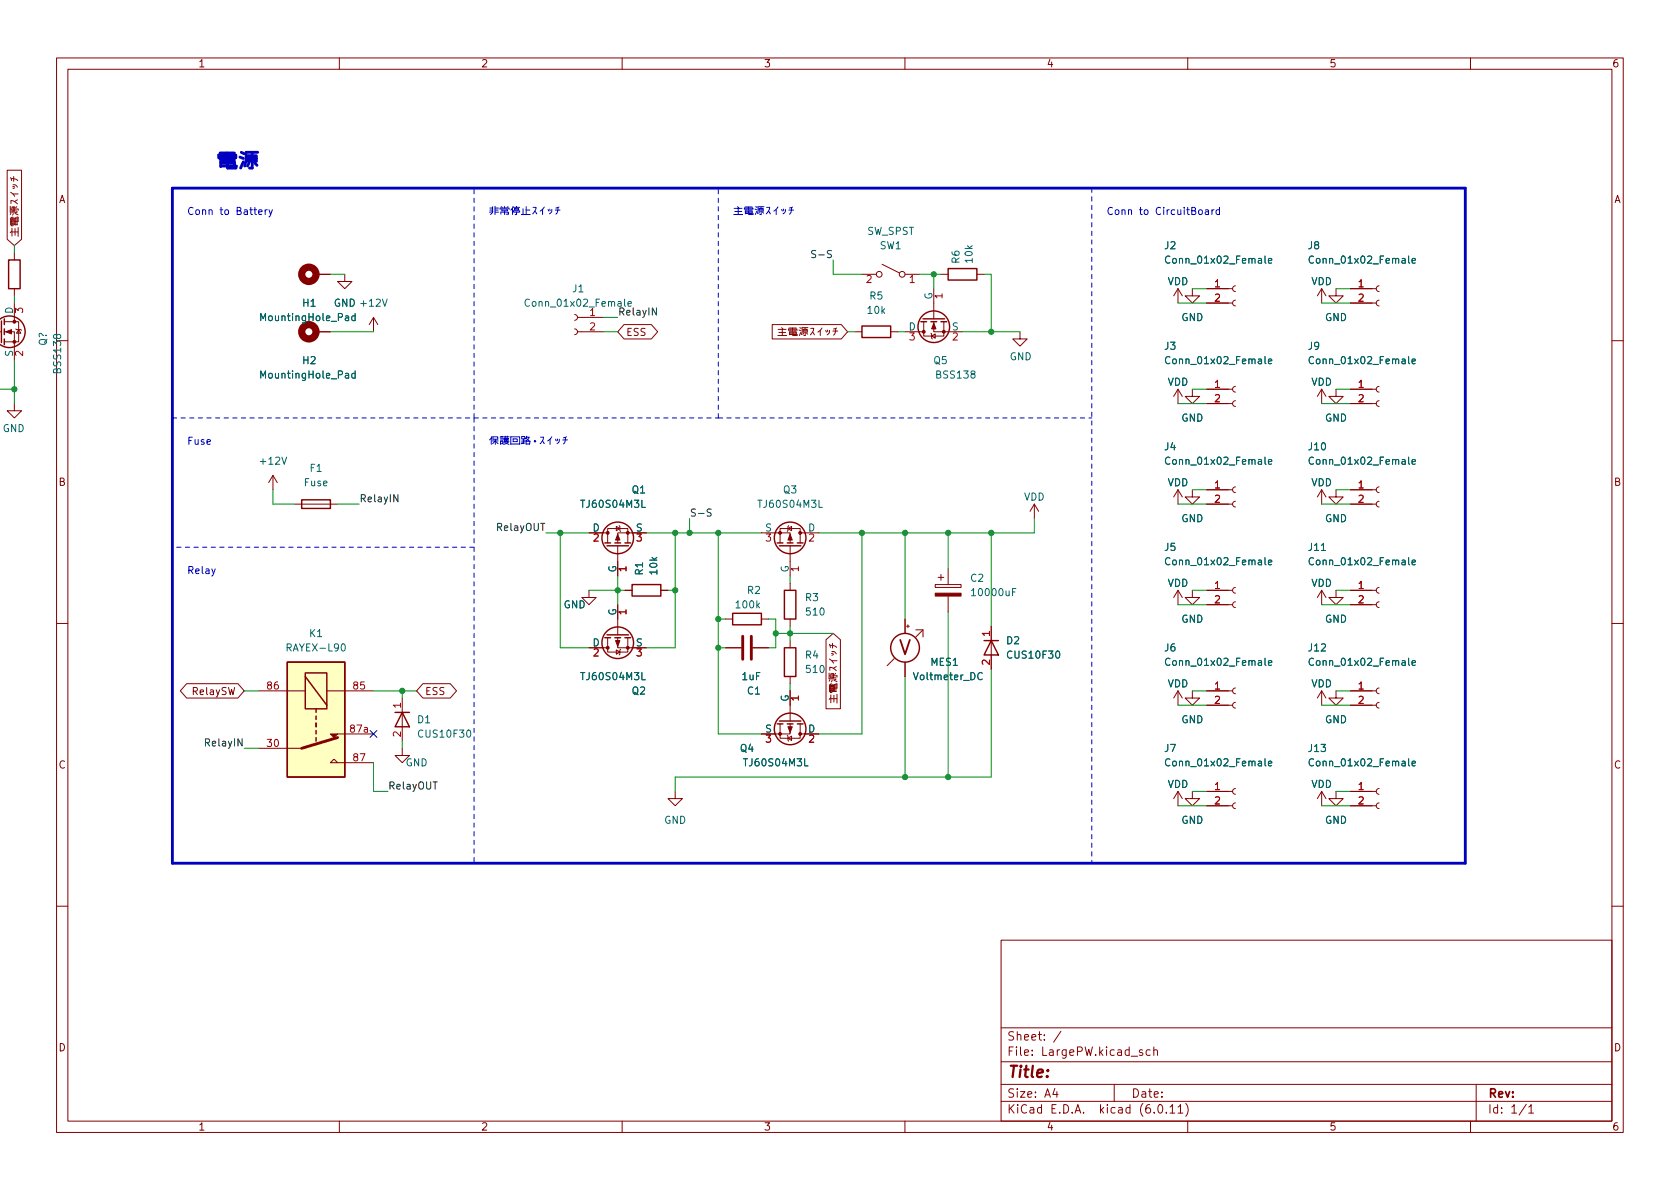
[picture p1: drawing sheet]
<svg xmlns="http://www.w3.org/2000/svg" width="297mm" height="210mm" viewBox="0 0 297 210" stroke-linecap="round" stroke-linejoin="round" font-family="sans-serif">
<g fill="none" stroke="#840000" stroke-width=".18">
<path d="M10 10.2h277v190.1h-277zM12 12.2h273v186.1h-273zM60 10.2v2M110 10.2v2M160 10.2v2M210 10.2v2M260 10.2v2M1.3 30.1h2.5v12.2l-1.3 1.1-1.2-1.1zM0 58.7h.3M.8 58.7h1.7v5M.8 56.9h2.5v3.5h-2.5M2.5 44.7v1.3"/>
<path d="M2.5 51v1.3M2.5 53.6v3.3M2.8 58.2l.1 .1h.8l.1 .1M3.3 58.3l.4 .6h-.8zM55.9 58.7h2.5M55.9 48.5h2.5M61 48.5v1.3h1.2l-1.2 1.2-1.3-1.2h1.3M66 56.1l-.7 1.3M66 56.1v2.6M66 56.1l.8 1.3M101.6 58.2l.4 .1 .1 .4-.1 .3-.4 .2M101.6 55.6l.4 .2 .1 .3-.1 .4-.4 .1"/>
<path d="M102.1 58.7h4.6M102.1 56.1h4.6M110.3 57.4h4.9l1.1 1.3-1.1 1.2h-4.9l-1.1-1.2zM136.5 57.4h12.2l1.2 1.3-1.2 1.2h-12.2zM152.4 48.5h2.5M156 46.7l3 1.6M157.5 58.7h1.2M160 58.7h3.3M160 48.5h2.6M163.3 56.9v2.5h3.6v-2.5M164.6 58.9l.1 .1v.8l.1 .1M164.7 59.4l.7-.4v.8z"/>
<path d="M165.1 56.9v1.8h5.1M165.1 51v5.4M166.4 48.5h1.2M172.7 48.5h1.3M180.3 58.7v1.2h1.3l-1.3 1.3-1.2-1.3h1.2M208.3 51l.7 1.3M208.3 51v2.6M208.3 51l-.8 1.3M210.8 51v1.3h-1.3l1.3 1.3 1.3-1.3h-1.3M213.4 53.6h4.5M213.4 51h4.5M218.4 53.1l-.3 .1-.2 .4 .2 .3 .3 .2"/>
<path d="M218.4 50.5l-.3 .2-.2 .3 .2 .4 .3 .2M233.7 51l.7 1.3M233.7 51v2.6M233.7 51l-.8 1.3M236.2 51v1.3h-1.3l1.3 1.3 1.3-1.3h-1.3M238.8 53.6h4.5M238.8 51h4.5M243.8 53.1l-.3 .1-.2 .4 .2 .3 .3 .2M243.8 50.5l-.3 .2-.2 .3 .2 .4 .3 .2M2.5 71.4v1.2h-1.2l1.2 1.3 1.3-1.3h-1.3M10 60.2h2M208.3 68.8v2.6"/>
<path d="M208.3 68.8l.7 1.3M208.3 68.8l-.8 1.3M210.8 68.8v1.3h-1.3l1.3 1.3 1.3-1.3h-1.3M213.4 71.4h4.5M213.4 68.8h4.5M218.4 70.9l-.3 .1-.2 .4 .2 .3 .3 .2M218.4 68.3l-.3 .2-.2 .3 .2 .4 .3 .1M233.7 68.8v2.6M233.7 68.8l.7 1.3M233.7 68.8l-.8 1.3M236.2 68.8v1.3h-1.3l1.3 1.3 1.3-1.3h-1.3M238.8 71.4h4.5"/>
<path d="M238.8 68.8h4.5M243.8 70.9l-.3 .1-.2 .4 .2 .3 .3 .2M243.8 68.3l-.3 .2-.2 .3 .2 .4 .3 .1M285 60.2h2M48.3 84.1l-.8 1.2M48.3 84.1v2.5M48.3 84.1l.7 1.2M52.1 89.1h7.6M104.1 94.2h3.3M107.4 96v-2.5h3.6v2.5M109 93.1l.6 .4-.6 .3zM109.2 96.5v5.3"/>
<path d="M109.5 93l.1 .1v.7l.1 .2M114.3 94.2h-5.1v1.8M134.6 94.2h5.1v1.8M137.9 96v-2.5h3.6v2.5M139.3 93.5l.7-.4v.7zM139.4 93l-.1 .1v.7l-.1 .2M139.7 96.5v5.3M141.5 94.2h3.3M182.9 89.1l-.8 1.3M182.9 89.1v2.6M182.9 89.1l.7 1.3M208.3 86.6v2.5"/>
<path d="M208.3 86.6l.7 1.3M208.3 86.6l-.8 1.3M210.8 86.6v1.3h-1.3l1.3 1.2 1.3-1.2h-1.3M213.4 89.1h4.5M213.4 86.6h4.5M218.4 88.6l-.3 .2-.2 .3 .2 .4 .3 .2M218.4 86.1l-.3 .1-.2 .4 .2 .4 .3 .1M233.7 86.6v2.5M233.7 86.6l.7 1.3M233.7 86.6l-.8 1.3M236.2 86.6v1.3h-1.3l1.3 1.2 1.3-1.2h-1.3M238.8 89.1h4.5"/>
<path d="M238.8 86.6h4.5M243.8 88.6l-.3 .2-.2 .3 .2 .4 .3 .2M243.8 86.1l-.3 .1-.2 .4 .2 .4 .3 .1M10 110.2h2M104.1 104.4v1.3h1.3l-1.3 1.2-1.2-1.2h1.2M104.1 114.5h3.3M107.4 112.8v2.5h3.6v-2.5M109 114.9l.6 .4-.6 .4zM109.2 112.8v1.7h5.1M109.2 106.9v5.4M109.7 114.8l-.1 .1v.8l-.1 .1M110.5 104.4h1.3"/>
<path d="M116.8 104.4h1.3M128.3 109.5h1.2M128.3 114.5h2.8M133.1 114.5h2.8M134.6 109.5h1.3M139.7 103.1v1.3M139.7 109.5v1.2M139.7 113.3v1.2M139.7 119.6v1.3M146 113.1l1.3-1.1 1.3 1.1v12.2h-2.6zM158.1 116.5l-1.3 1.2M160 109.5v2.5"/>
<path d="M160 117.1v2.5M160.3 110.7h.5M160.5 110.5v.5M161.9 111.4h1.3v1.2M163.2 111.4l-1.3 1.2M165.4 103.4h4.5v.5h-4.5zM165.9 102.1h1M166.4 101.6v1M167.6 100.6v2.8M167.6 105.4v2.8M175.3 110.7v7.7M208.3 104.4v2.5"/>
<path d="M208.3 104.4l.7 1.3M208.3 104.4l-.8 1.3M210.8 104.4v1.3h-1.3l1.3 1.2 1.3-1.2h-1.3M213.4 104.4h4.5M213.4 106.9h4.5M218.4 106.4l-.3 .2-.2 .3 .2 .4 .3 .1M218.4 103.9l-.3 .1-.2 .4 .2 .3 .3 .2M233.7 104.4v2.5M233.7 104.4l.7 1.3M233.7 104.4l-.8 1.3M236.2 104.4v1.3h-1.3l1.3 1.2 1.3-1.2h-1.3M238.8 104.4h4.5"/>
<path d="M238.8 106.9h4.5M243.8 106.4l-.3 .2-.2 .3 .2 .4 .3 .1M243.8 103.9l-.3 .1-.2 .4 .2 .3 .3 .2M285 110.2h2M33 120.9h9.1l1.1 1.3-1.1 1.2h-9.1l-1.1-1.2zM45.7 122.2h8.3M45.7 132.3h7.6M57.8 122.2h8.2M58.4 134.9l.7-.7 .6 .7zM59.7 129.8h6.3M59.7 134.9h6.3M71.1 132.3v1.3h1.3l-1.3 1.3-1.3-1.3h1.3"/>
<path d="M71.1 123.4v7.7M74.8 120.9h4.8l1.1 1.3-1.1 1.2h-4.8l-1.1-1.2zM119.4 139.9v1.3h1.2l-1.2 1.3-1.3-1.3h1.3M137.9 128v2.6h3.6v-2.6M139.2 130l.1 .2v.7l.1 .2M139.3 130.6l.7-.4v.7zM139.7 128v1.8h-5.1M139.7 122.2v5.3M141.5 129.8h3.3M208.3 122.2v2.5M208.3 139.9v2.6M208.3 122.2l.7 1.2"/>
<path d="M208.3 122.2l-.8 1.2M208.3 139.9l.7 1.3M208.3 139.9l-.8 1.3M210.8 122.2v1.2h-1.3l1.3 1.3 1.3-1.3h-1.3M210.8 139.9v1.3h-1.3l1.3 1.3 1.3-1.3h-1.3M213.4 122.2h4.5M213.4 124.7h4.5M213.4 139.9h4.5M218.4 124.2l-.3 .1-.2 .4 .2 .4 .3 .1M218.4 121.7l-.3 .1-.2 .4 .2 .3 .3 .2M218.4 139.4l-.3 .2-.2 .3 .2 .4 .3 .2M233.7 122.2v2.5"/>
<path d="M233.7 139.9v2.6M233.7 139.9l.7 1.3M233.7 139.9l-.8 1.3M233.7 122.2l.7 1.2M233.7 122.2l-.8 1.2M236.2 139.9v1.3h-1.3l1.3 1.3 1.3-1.3h-1.3M236.2 122.2v1.2h-1.3l1.3 1.3 1.3-1.3h-1.3M238.8 122.2h4.5M238.8 124.7h4.5M238.8 139.9h4.5M243.8 139.4l-.3 .2-.2 .3 .2 .4 .3 .2M243.8 124.2l-.3 .1-.2 .4 .2 .4 .3 .1"/>
<path d="M243.8 121.7l-.3 .1-.2 .4 .2 .3 .3 .2M213.4 142.5h4.5M218.4 142l-.3 .1-.2 .4 .2 .3 .3 .2M238.8 142.5h4.5M243.8 142l-.3 .1-.2 .4 .2 .3 .3 .2M10 160.2h2M177 166.3h108v32h-108zM285 160.2h2M60 198.3v2M110 198.3v2M160 198.3v2M177 194.8h108"/>
<path d="M177 191.8h108M177 187.8h108M177 181.8h108M182.5 186.5v.1M182.5 185.7v.1M184.6 183.8v.1M184.6 183v.1M187.6 182.4l-1.3 1.9M197 191.8v3M204 185.8l.2-.2 .4 .1v.9M204 185.1v1.5M209.6 195.1a1.72 1.72 0 0 1 0 2.3"/>
<path d="M210 198.3v2M260 198.3v2M261 191.8v6.5M270.3 195.8l.4-.5v1.5M270.3 196.8h.9"/>
<circle cx="155.4" cy="48.5" r=".51"/>
<circle cx="159.5" cy="48.5" r=".51"/>
</g>
<g fill="none" stroke="#840000" stroke-width=".25">
<path d="M-.1 56.5a2.79 2.79 0 0 1 3.8 .3 2.79 2.79 0 0 1 0 3.8 2.79 2.79 0 0 1-3.7 .3M.3 56.8v3.8M.8 56.4v1M.8 58.2v1M.8 59.9v1.1M1.5 46h2.1v5h-2.1zM152.4 57.7h5.1v2h-5.1zM162.8 56.9h1M163.2 56.4h3.8M164.6 56.9h1M166.4 56.9h1M167.6 47.5h5.1v2h-5.1z"/>
<path d="M53.3 88.4h5.1v1.5h-5.1zM106.9 96h1M107.3 96.5h3.8M108.7 96h1M110.5 96h1M137.4 96h1M137.8 96.5h3.8M139.2 96h1M141 96h1M50.8 117.1h10.2v20.3h-10.2zM54 119h3.8v6.3h-3.8zM54 119.6l3.8 5.1"/>
<path d="M106.9 112.8h1M107.3 112.3h3.8M108.7 112.8h1M110.5 112.8h1M111.8 103.4h5v2h-5zM129.5 108.5h5.1v2h-5.1zM138.7 114.5h2v5.1h-2zM138.7 104.4h2v5.1h-2zM174 113.3h2.5M175.3 113.3l1.2 2.5h-2.5zM55.9 125.3v.7M55.9 126.6v.6"/>
<path d="M55.9 127.9v.6M55.9 129.2v.6M55.9 130.4v.7M69.8 126h2.6M71.1 126l1.3 2.5h-2.6zM137.4 128h1M137.8 127.5h3.8M139.2 128h1M141 128h1"/>
<circle cx="165.1" cy="57.8" r="2.79"/>
<circle cx="109.2" cy="95.1" r="2.79"/>
<circle cx="139.7" cy="95.1" r="2.79"/>
<circle cx="109.2" cy="113.7" r="2.79"/>
<circle cx="160" cy="114.5" r="2.54"/>
<circle cx="139.7" cy="128.9" r="2.79"/>
</g>
<g fill="none" stroke="#006464" stroke-width=".18">
<path d="M10 59.4l.3-.3 .3 .1 .1 .2v.3l-.4 .2-.2-.2-.2-.5-.2-.1-.2 .2v.3l.1 .2 .2 .1 .2-.3M61.1 55.9h.5v.8M61.6 56.2h-.4l-.2 .2 .2 .3 .4-.1M62.8 55.9h-.4l-.2 .2 .1 .5h.5M62.8 55.4v1.3M67.6 52.9l.4 1.3 .5-1.3M110.4 52.9v1.1l.2 .2M111 53.7l.6-.1v-.2l-.4-.1-.2 .2 .1 .6h.5M223.7 45.3v1.1l.1 .1M224.3 46.1l.6-.1-.1-.2-.4-.1-.1 .2v.6h.5M249.1 45.3v1.1l.1 .1M249.7 46.1l.6-.1-.1-.2-.4-.1-.1 .2v.6h.5"/>
<path d="M61.1 66.1h.5v.8M61.6 66.3l-.4 .1-.2 .2 .2 .3 .4-.1M62.8 66.1l-.4-.1-.2 .3 .1 .5h.5M62.8 65.6v1.3M171.9 66.1l-.2-.2v-.2l.2-.1 .4 .1 .1 .1-.1 .2-.5 .2-.1 .2v.2l.2 .3h.3l.2-.3-.1-.3-.1-.2M223.7 63.1v1l.1 .2M224.3 63.9l.6-.1-.1-.3h-.4l-.1 .2v.6h.5M249.1 63.1v1l.1 .2M249.7 63.9l.6-.1-.1-.3h-.4l-.1 .2v.6h.5M49.8 80.8l.5 1.3 .4-1.3M113.5 88.5v1.2h.6M144.8 88.5v1.2h.6"/>
<path d="M223.7 98.6v1.1l.1 .2M223.7 80.8v1.1l.1 .2M224.3 99.5l.6-.2-.1-.2-.4-.1-.1 .2v.6h.5M224.3 81.7l.6-.1-.1-.3h-.4l-.1 .1v.6h.5M233.6 97.3h.8M249.1 80.8v1.1l.1 .2M249.1 98.6v1.1l.1 .2M249.7 81.7l.6-.1-.1-.3h-.4l-.1 .1v.6h.5M249.7 99.5l.6-.2-.1-.2-.4-.1-.1 .2v.6h.5M60.4 114l.2-.1a.68 .68 0 0 1 .5 .6 .68 .68 0 0 1-.5 .6l-.2-.1-.1-.4zM113.5 118.9v1.3h.6M133.9 107l.4 .5"/>
<path d="M134.3 106.7l-.5 .4M173.7 119.1a.6 .6 0 0 0-.9 .4 .6 .6 0 0 0 .6 .7l.3-.1M179 104.7h.5M179.6 104.1h-.6v1.2M186.8 115.2l.2-.1a.68 .68 0 0 1 .4 .7 .68 .68 0 0 1-.4 .6 .84 .84 0 0 1-.2-1.2zM223.7 116.4v1.1l.1 .2M224.3 117.2l.6-.1-.1-.2-.4-.1-.1 .2v.6h.5M249.1 116.4v1.1l.1 .2M249.7 117.2l.6-.1-.1-.2-.4-.1-.1 .2v.6h.5M82.6 129.2l.2-.1a.68 .68 0 0 1 .5 .6 .68 .68 0 0 1-.5 .7l-.2-.2-.1-.3zM142.3 134.2v1.2h.6M223.7 134.2v1.1l.1 .1"/>
<path d="M224.3 135l.6-.1-.1-.2-.4-.1-.1 .2v.6h.5M249.1 134.2v1.1l.1 .1M249.7 135l.6-.1-.1-.2-.4-.1-.1 .2v.6h.5"/>
</g>
<g fill="none" stroke="#840000" stroke-width="1.3">
<circle cx="54.6" cy="58.7" r="1.27"/>
<circle cx="54.6" cy="48.5" r="1.27"/>
</g>
<g fill="#840000" stroke="#840000" stroke-width=".18">
<path d="M108.8 113.3h.8l-.4 1z"/>
<path d="M109.2 94.5l.4 1h-.8z"/>
<path d="M58.4 129.8h1.3l-.6 .6z"/>
<path d="M139.3 128.5h.8l-.4 1z"/>
<path d="M139.7 94.5l.4 1h-.8z"/>
<path d="M165.1 57.1l.4 1.1h-.8z"/>
<path d="M165.4 104.9h4.5v.5h-4.5z"/>
<path d="M1 58.7l1-.4v.7z"/>
<circle cx="111" cy="114.5" r=".25"/>
<circle cx="107.4" cy="114.5" r=".25"/>
<circle cx="111" cy="94.2" r=".25"/>
<circle cx="107.4" cy="94.2" r=".25"/>
<circle cx="137.9" cy="129.8" r=".25"/>
<circle cx="141.5" cy="129.8" r=".25"/>
<circle cx="137.9" cy="94.2" r=".25"/>
<circle cx="141.5" cy="94.2" r=".25"/>
<circle cx="166.9" cy="58.7" r=".25"/>
<circle cx="163.3" cy="58.7" r=".25"/>
<circle cx="2.5" cy="60.4" r=".25"/>
<circle cx="2.5" cy="56.9" r=".25"/>
</g>
<g fill="none" stroke="#a90000" stroke-width=".18">
<path d="M2.7 55.3v-.8l.5 .4 .1-.3h.6l.1 .1-.1 .6M153.3 48.8l.5-.1 .2 .4-.8 .9h.8M160.9 58.9h.8l-.5 .4 .4 .2v.5l-.2 .1-.5-.1M160.9 49.1l.4-.4v1.3M166.6 52.3h-1.3l.4 .4M168.5 59l.5-.1 .3 .3-.8 .9h.8M4 62.1v.8l-.9-.8-.4 .3 .2 .4M105 94.5l.5-.1 .3 .4-.8 .9h.8M112.6 94.4h.8l-.4 .5 .3 .1v.6l-.1 .1-.6-.1M135.5 94.4h.8l-.5 .5 .4 .1v.6l-.2 .1-.5-.1M143.1 94.5l.5-.1 .3 .4-.8 .9h.8M105 114.9l.5-.2 .3 .4-.8 .9h.8"/>
<path d="M110.7 108.2h-1.3l.4 .4M110.7 100.6h-1.3l.4 .3M112.6 114.7h.8l-.4 .5 .3 .1v.6l-.1 .1-.6-.1M141.2 100.6h-1.3l.4 .3M135.5 130h.8l-.5 .5 .4 .1v.5l-.2 .2-.5-.2M141.2 123.4h-1.3l.4 .4M143.1 130.1l.5-.1 .3 .3-.8 1h.8"/>
</g>
<path d="M50.8 117.1h10.2v20.3h-10.2z" fill="#ffffc2" stroke="#ffffc2" stroke-width=".18"/>
<path d="M131.3 112.5v4.1M132.8 112.5v4.1M59.7 130.4l-6.4 1.9" fill="none" stroke="#840000" stroke-width=".51"/>
<path d="M116.1 54.4v1.3l-.8-1.3v1.3M147 44.3h-.5l-.2 .2 .1 .3 .5 .3v.3l-.1 .2-.5-.1M70.3 87.5v1.2l-.7-1.2v1.2M125.7 90.1l-.4-.1-.3 .3 .1 .3 .6 .2v.4l-.2 .1-.5-.1M42.8 130.6v1.3l-.7-1.3v1.3" fill="none" stroke="#0f0f0f" stroke-width=".18"/>
<path d="M48.2 37.1l-.5 1.1-.1 .2M215.6 37.2l-.3-.1-.3 .2 .1 .6h.5M215.6 36.7v1.2" fill="none" stroke="#0000c2" stroke-width=".18"/>
<path d="M193 33.3v119.3M30.5 73.9h53.3M83.8 73.9h43.2M83.8 73.9v22.9M83.8 73.9v-40.6M127 73.9h66M127 73.9v-40.6M83.8 96.8h-53.3M83.8 96.8v55.8" fill="none" stroke="#0000c2" stroke-width=".18" stroke-dasharray=".8 .8"/>
<path d="M30.5 33.3h228.6v119.3h-228.6z" fill="none" stroke="#0000c2" stroke-width=".5"/>
<g fill="none" stroke="#009600" stroke-width=".18">
<path d="M2.5 43.4v1.3M2.5 52.3v1.3M58.4 58.7h7.6M58.4 48.5h2.6M106.7 58.7h2.5M106.7 56.1h2.5M147.3 46v2.5h5.1M158.7 58.7h1.3M162.6 48.5h3.8M165.1 48.5v2.5M170.2 58.7h10.1M174 48.5h1.3v10.2"/>
<path d="M208.3 53.6h5.1M210.8 51h2.6M233.7 53.6h5.1M236.2 51h2.6M0 68.8h2.5M2.5 63.7v7.7M208.3 71.4h5.1M210.8 68.8h2.6M233.7 71.4h5.1M236.2 68.8h2.6M48.3 86.6v2.5h3.8M59.7 89.1h3.8"/>
<path d="M96.5 94.2h7.6M99.1 94.2v20.3h5M114.3 94.2h20.3M119.4 94.2v20.3h-5.1M121.9 91.7v2.5M127 94.2v35.6h7.6M152.4 94.2v35.6h-7.6M160 94.2v15.3M167.6 94.2v6.4M175.3 94.2v16.5M182.9 91.7v2.5h-38.1M208.3 89.1h5.1"/>
<path d="M210.8 86.6h2.6M233.7 89.1h5.1M236.2 86.6h2.6M104.1 104.4h6.4M109.2 101.8v5.1M118.1 104.4h1.3M127 109.5h1.3M127 114.5h1.3M135.9 109.5h1.3v5h-1.3M137.2 112h10.1M139.7 101.8v1.3M139.7 110.7v2.6"/>
<path d="M160 119.6v17.8M167.6 108.2v29.2M175.3 118.4v19h-55.9v2.5M208.3 106.9h5.1M210.8 104.4h2.6M233.7 106.9h5.1M236.2 104.4h2.6M43.2 122.2h2.5M43.2 132.3h2.5M66 134.9v5h2.6M66 122.2h7.7M71.1 122.2v1.2"/>
<path d="M71.1 131.1v1.2M139.7 120.9v1.3M208.3 124.7h5.1M210.8 139.9h2.6M210.8 122.2h2.6M233.7 124.7h5.1M236.2 139.9h2.6M236.2 122.2h2.6M208.3 142.5h5.1M233.7 142.5h5.1"/>
</g>
<path d="M65.4 129.2l1.2 1.2M66.6 129.2l-1.2 1.2" fill="none" stroke="#000084" stroke-width=".18"/>
<g fill="#009600" stroke="#009600" stroke-width=".18">
<circle cx="137.2" cy="112" r=".46"/>
<circle cx="127" cy="114.5" r=".46"/>
<circle cx="160" cy="137.4" r=".46"/>
<circle cx="139.7" cy="112" r=".46"/>
<circle cx="152.4" cy="94.2" r=".46"/>
<circle cx="167.6" cy="94.2" r=".46"/>
<circle cx="160" cy="94.2" r=".46"/>
<circle cx="121.9" cy="94.2" r=".46"/>
<circle cx="127" cy="94.2" r=".46"/>
<circle cx="119.4" cy="94.2" r=".46"/>
<circle cx="127" cy="109.5" r=".46"/>
<circle cx="175.3" cy="58.7" r=".46"/>
<circle cx="165.1" cy="48.5" r=".46"/>
<circle cx="99.1" cy="94.2" r=".46"/>
<circle cx="71.1" cy="122.2" r=".46"/>
<circle cx="109.2" cy="104.4" r=".46"/>
<circle cx="119.4" cy="104.4" r=".46"/>
<circle cx="2.5" cy="68.8" r=".46"/>
<circle cx="167.6" cy="137.4" r=".46"/>
<circle cx="175.3" cy="94.2" r=".46"/>
</g>
<text font-size="3.5" fill="#0000c2" x="38.1" y="29.8">þÿ–ûn•</text>
<text font-size="3.5" fill="#840000" x="158.8" y="116.6">V</text>
<text font-size="2.8" fill="#840000" x="178" y="191.2">Title:</text>
<g font-size="2.1" fill="#840000">
<text x="178" y="184.5">Sheet:</text>
<text x="178" y="187.2">File:</text>
<text x="184.4" y="187.2">LargePW.kicad_sch</text>
<text x="178" y="197.4">KiCad</text>
<text x="178" y="194.6">Size:</text>
<text x="184.7" y="194.6">A4</text>
<text x="185.7" y="197.4">E.D.A.</text>
<text x="194.6" y="197.4">kicad</text>
<text x="200" y="194.6">Date:</text>
<text x="201.8" y="197.4">(6.0.11)</text>
<text x="263" y="194.6">Rev:</text>
<text x="263" y="197.4">Id:</text>
<text x="267.1" y="197.4">1/1</text>
</g>
<g font-size="1.8" fill="#840000">
<text x="35" y="12.3">1</text>
<text x="85" y="12.3">2</text>
<text x="135" y="12.3">3</text>
<text x="185" y="12.3">4</text>
<text x="235" y="12.3">5</text>
<text x="285" y="12.3">6</text>
<text x="3.7" y="42" transform="rotate(-90 3.7 42)">þÿN;–ûn•0¹0¤0Ã0Á</text>
<text x="10.4" y="36.3">A</text>
<text x="285.4" y="36.3">A</text>
<text x="110.6" y="59.8">ESS</text>
<text x="10.3" y="86.3">B</text>
<text x="285.3" y="86.3">B</text>
<text x="33.8" y="123.3">RelaySW</text>
<text x="75.1" y="123.3">ESS</text>
<text x="148.4" y="124.5" transform="rotate(-90 148.4 124.5)">þÿN;–ûn•0¹0¤0Ã0Á</text>
<text x="10.3" y="136.3">C</text>
<text x="285.3" y="136.3">C</text>
<text x="10.3" y="186.3">D</text>
<text x="285.3" y="186.3">D</text>
<text x="35" y="200.3">1</text>
<text x="85" y="200.3">2</text>
<text x="135" y="200.3">3</text>
<text x="185" y="200.3">4</text>
<text x="235" y="200.3">5</text>
<text x="285" y="200.3">6</text>
</g>
<g font-size="1.8" fill="#0000c2">
<text x="33" y="38">Conn</text>
<text x="38.9" y="38">to</text>
<text x="41.9" y="38">Battery</text>
<text x="86.4" y="38">þÿ—^^8P\kb0¹0¤0Ã0Á</text>
<text x="129.5" y="38">þÿN;–ûn•0¹0¤0Ã0Á</text>
<text x="195.6" y="38">Conn</text>
<text x="201.4" y="38">to</text>
<text x="204.4" y="38">CircuitBoard</text>
<text x="33" y="78.6">Fuse</text>
<text x="86.4" y="78.6">þÿOÝ‹wVÞ•ï0û0¹0¤0Ã0Á</text>
<text x="33" y="101.5">Relay</text>
</g>
<g font-size="1.8" fill="#006464">
<text x="153.3" y="41.9">SW_SPST</text>
<text x="155.5" y="44.5">SW1</text>
<text x="170" y="46.7" transform="rotate(-90 170 46.7)">R6</text>
<text x="172.3" y="46.7" transform="rotate(-90 172.3 46.7)">10k</text>
<text x="205.7" y="44.5">J2</text>
<text x="205.7" y="47">Conn_01x02_Female</text>
<text x="231.1" y="44.5">J8</text>
<text x="231.1" y="47">Conn_01x02_Female</text>
<text x="101.1" y="52.1">J1</text>
<text x="153.6" y="53.3">R5</text>
<text x="164.8" y="53" transform="rotate(-90 164.8 53)">G</text>
<text x="206.4" y="50.8">VDD</text>
<text x="231.8" y="50.8">VDD</text>
<text x="2.3" y="55.6" transform="rotate(-90 2.3 55.6)">D</text>
<text x="45.7" y="57.2">MountingHole_Pad</text>
<text x="53.3" y="54.6">H1</text>
<text x="58.9" y="54.6">GND +12V</text>
<text x="58.9" y="54.6">GND</text>
<text x="92.5" y="54.6">Conn_01x02_Female</text>
<text x="104.1" y="55.9">1</text>
<text x="153.1" y="55.9">10k</text>
<text x="160.6" y="58.4">D</text>
<text x="168.2" y="58.4">S</text>
<text x="208.8" y="57.2">GND</text>
<text x="234.2" y="57.2">GND</text>
<text x="2.3" y="63.2" transform="rotate(-90 2.3 63.2)">S</text>
<text x="8.6" y="61.2" transform="rotate(-90 8.6 61.2)">Q?</text>
<text x="53.3" y="64.8">H2</text>
<text x="164.9" y="64.8">Q5</text>
<text x="178.5" y="64.1">GND</text>
<text x="205.7" y="62.2">J3</text>
<text x="205.7" y="64.8">Conn_01x02_Female</text>
<text x="231.1" y="62.2">J9</text>
<text x="231.1" y="64.8">Conn_01x02_Female</text>
<text x="11.2" y="66.3" transform="rotate(-90 11.2 66.3)">BSS138</text>
<text x="45.7" y="67.3">MountingHole_Pad</text>
<text x="165.2" y="67.3">BSS138</text>
<text x="206.4" y="68.6">VDD</text>
<text x="231.8" y="68.6">VDD</text>
<text x=".4" y="76.8">GND</text>
<text x="208.8" y="74.9">GND</text>
<text x="234.2" y="74.9">GND</text>
<text x="45.6" y="82.6">+12V</text>
<text x="54.7" y="83.8">F1</text>
<text x="205.7" y="80">J4</text>
<text x="205.7" y="82.6">Conn_01x02_Female</text>
<text x="231.1" y="80">J10</text>
<text x="231.1" y="82.6">Conn_01x02_Female</text>
<text x="53.6" y="86.4">Fuse</text>
<text x="111.6" y="87.6">Q1</text>
<text x="138.4" y="87.6">Q3</text>
<text x="181" y="88.9">VDD</text>
<text x="206.4" y="86.4">VDD</text>
<text x="231.8" y="86.4">VDD</text>
<text x="102.5" y="90.2">TJ60S04M3L</text>
<text x="104.7" y="94">D</text>
<text x="112.3" y="94">S</text>
<text x="133.8" y="90.2">TJ60S04M3L</text>
<text x="135.2" y="94">S</text>
<text x="142.8" y="94">D</text>
<text x="208.8" y="92.7">GND</text>
<text x="234.2" y="92.7">GND</text>
<text x="109" y="101.3" transform="rotate(-90 109 101.3)">G</text>
<text x="114.1" y="101.8" transform="rotate(-90 114.1 101.8)">R1</text>
<text x="116.6" y="101.8" transform="rotate(-90 116.6 101.8)">10k</text>
<text x="139.4" y="101.3" transform="rotate(-90 139.4 101.3)">G</text>
<text x="205.7" y="97.8">J5</text>
<text x="205.7" y="100.3">Conn_01x02_Female</text>
<text x="231.1" y="97.8">J11</text>
<text x="231.1" y="100.3">Conn_01x02_Female</text>
<text x="99.6" y="108">GND</text>
<text x="129.8" y="108">100k</text>
<text x="132" y="105.4">R2</text>
<text x="142.2" y="106.7">R3</text>
<text x="171.5" y="103.3">C2</text>
<text x="171.5" y="105.8">10000uF</text>
<text x="206.4" y="104.1">VDD</text>
<text x="231.8" y="104.1">VDD</text>
<text x="54.6" y="113">K1</text>
<text x="109" y="108.9" transform="rotate(-90 109 108.9)">G</text>
<text x="142.2" y="109.2">510</text>
<text x="208.8" y="110.5">GND</text>
<text x="234.2" y="110.5">GND</text>
<text x="50.4" y="115.6">RAYEX-L90</text>
<text x="104.7" y="114.3">D</text>
<text x="112.3" y="114.3">S</text>
<text x="142.2" y="116.8">R4</text>
<text x="142.2" y="119.4">510</text>
<text x="164.4" y="118.1">MES1</text>
<text x="177.8" y="114.3">D2</text>
<text x="177.8" y="116.8">CUS10F30</text>
<text x="205.7" y="115.6">J6</text>
<text x="205.7" y="118.1">Conn_01x02_Female</text>
<text x="231.1" y="115.6">J12</text>
<text x="231.1" y="118.1">Conn_01x02_Female</text>
<text x="102.5" y="120.7">TJ60S04M3L</text>
<text x="111.6" y="123.2">Q2</text>
<text x="131" y="120.7">1uF</text>
<text x="132" y="123.2">C1</text>
<text x="139.4" y="124.1" transform="rotate(-90 139.4 124.1)">G</text>
<text x="161.3" y="120.7">Voltmeter_DC</text>
<text x="206.4" y="121.9">VDD</text>
<text x="231.8" y="121.9">VDD</text>
<text x="73.7" y="128.3">D1</text>
<text x="73.7" y="130.8">CUS10F30</text>
<text x="135.2" y="129.5">S</text>
<text x="142.8" y="129.5">D</text>
<text x="208.8" y="128.3">GND</text>
<text x="234.2" y="128.3">GND</text>
<text x="71.6" y="135.9">GND</text>
<text x="130.7" y="133.4">Q4</text>
<text x="131.2" y="135.9">TJ60S04M3L</text>
<text x="205.7" y="133.4">J7</text>
<text x="205.7" y="135.9">Conn_01x02_Female</text>
<text x="231.1" y="133.4">J13</text>
<text x="231.1" y="135.9">Conn_01x02_Female</text>
<text x="206.4" y="139.7">VDD</text>
<text x="231.8" y="139.7">VDD</text>
<text x="117.4" y="146.1">GND</text>
<text x="208.8" y="146.1">GND</text>
<text x="234.2" y="146.1">GND</text>
</g>
<g font-size="1.8" fill="#0f0f0f">
<text x="143.2" y="45.6">S-S</text>
<text x="109.2" y="55.8">RelayIN</text>
<text x="63.5" y="88.8">RelayIN</text>
<text x="87.6" y="93.9">RelayOUT</text>
<text x="121.9" y="91.3">S-S</text>
<text x="36" y="132">RelayIN</text>
<text x="68.6" y="139.6">RelayOUT</text>
</g>
<g font-size="1.8" fill="#a90000">
<text x="160.6" y="50.8">1</text>
<text x="167.4" y="53" transform="rotate(-90 167.4 53)">1</text>
<text x="214.6" y="50.8">1</text>
<text x="214.6" y="53.3">2</text>
<text x="240" y="50.8">1</text>
<text x="240" y="53.3">2</text>
<text x="104.1" y="58.4">2</text>
<text x="214.6" y="68.6">1</text>
<text x="214.6" y="71.1">2</text>
<text x="240" y="68.6">1</text>
<text x="240" y="71.1">2</text>
<text x="214.6" y="86.4">1</text>
<text x="214.6" y="88.9">2</text>
<text x="240" y="86.4">1</text>
<text x="240" y="88.9">2</text>
<text x="111.5" y="101.3" transform="rotate(-90 111.5 101.3)">1</text>
<text x="142" y="101.3" transform="rotate(-90 142 101.3)">1</text>
<text x="214.6" y="104.1">1</text>
<text x="214.6" y="106.7">2</text>
<text x="240" y="104.1">1</text>
<text x="240" y="106.7">2</text>
<text x="111.5" y="108.9" transform="rotate(-90 111.5 108.9)">1</text>
<text x="175" y="112.7" transform="rotate(-90 175 112.7)">1</text>
<text x="175" y="117.8" transform="rotate(-90 175 117.8)">2</text>
<text x="47" y="121.9">86</text>
<text x="62.2" y="121.9">85</text>
<text x="70.9" y="125.4" transform="rotate(-90 70.9 125.4)">1</text>
<text x="142" y="124.1" transform="rotate(-90 142 124.1)">1</text>
<text x="214.6" y="121.9">1</text>
<text x="214.6" y="124.5">2</text>
<text x="240" y="121.9">1</text>
<text x="240" y="124.5">2</text>
<text x="61.6" y="129.5">87a</text>
<text x="70.9" y="130.5" transform="rotate(-90 70.9 130.5)">2</text>
<text x="47" y="132.1">30</text>
<text x="62.2" y="134.6">87</text>
<text x="214.6" y="139.7">1</text>
<text x="214.6" y="142.2">2</text>
<text x="240" y="139.7">1</text>
<text x="240" y="142.2">2</text>
</g>
<text font-size="1.8" fill="#009600" x="137.3" y="59.8">þÿN;–ûn•0¹0¤0Ã0Á</text>
</svg>
